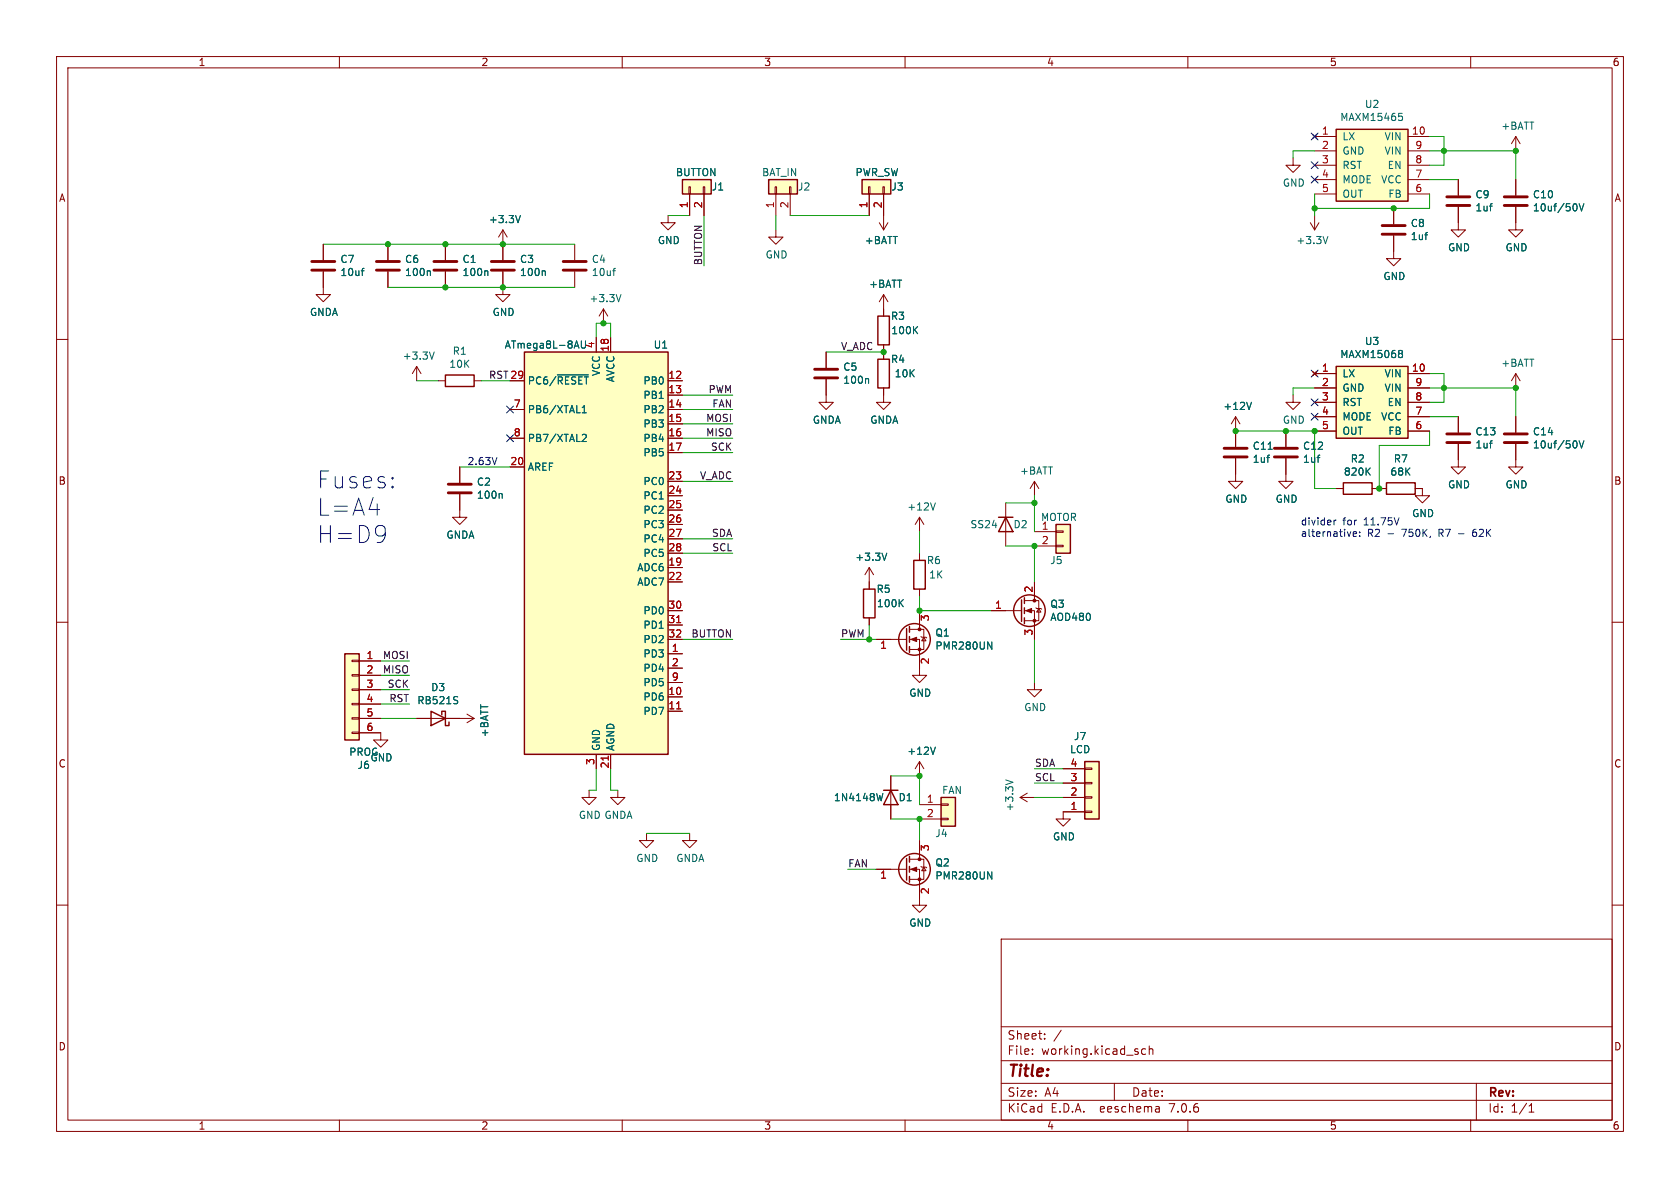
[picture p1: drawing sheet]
<svg xmlns="http://www.w3.org/2000/svg" width="297mm" height="210mm" viewBox="0 0 297 210" stroke-linecap="round" stroke-linejoin="round" font-family="sans-serif">
<g fill="none" stroke="#840000" stroke-width=".18">
<path d="M10 10h277v190h-277zM12 12h273v186h-273zM60 10v2M110 10v2M160 10v2M210 10v2M260 10v2M118.1 38.1v1.3h1.3l-1.3 1.2-1.3-1.2h1.3M121.8 33h.2v1.3h-.2zM121.9 34.3v3.8M124.3 33h.3v1.3h-.3zM124.5 34.3v3.8"/>
<path d="M137 33h.3v1.3h-.3zM137.2 34.3v3.8M139.6 33h.2v1.3h-.2zM139.7 34.3v3.8M153.5 33h.3v1.3h-.3zM153.7 34.3v3.8M155.4 39.4l.8 1.2M156.1 33h.2v1.3h-.2zM156.2 34.3v6.3M157 39.4l-.8 1.2M228.6 27.9v1.3h1.3l-1.3 1.3-1.3-1.3h1.3M231.6 39.4l.8 1.2"/>
<path d="M232 23.7l.8 .8M232.4 24.1h3.8M232.4 26.7h3.8M232.4 29.2h3.8M232.4 31.8h3.8M232.4 34.3h3.8M232.4 38.1v2.5M232.8 23.7l-.8 .8M233.2 39.4l-.8 1.2M246.4 36.8v2.8M248.9 24.1h3.8M248.9 26.7h3.8"/>
<path d="M248.9 29.2h3.8M248.9 31.8h3.8M248.9 34.3h3.8M257.8 36.6v4h1.3l-1.3 1.3-1.3-1.3h1.3M257.8 31.8v2.7M268 36.6v4h1.2l-1.2 1.3-1.3-1.3h1.3M268 24.1l-.8 1.3M268 24.1v2.6M268 31.8v2.7M268 24.1l.7 1.3M10 60h2M57.1 48v4.1h1.3l-1.3 1.2-1.2-1.2h1.2"/>
<path d="M57.1 43.2v2.8M68.6 43.2v2.8M68.6 48v2.8M78.7 43.2v2.8M78.7 48v2.8M88.9 48v4.1h1.3l-1.3 1.2-1.3-1.2h1.3M88.9 40.6l-.8 1.3M88.9 40.6v5.4M88.9 40.6l.8 1.3M101.6 43.2v2.8M101.6 48v2.8M105.4 59.7v2.5"/>
<path d="M106.7 54.6l-.8 1.3M106.7 54.6v2.6M106.7 54.6l.7 1.3M107.9 59.7v2.5M137.2 40.6v1.3h1.2l-1.2 1.3-1.3-1.3h1.3M156.2 52.1v3.8M156.2 52.1l-.8 1.2M156.2 52.1l.8 1.2M246.4 41.7v4h1.2l-1.2 1.3-1.3-1.3h1.3M285 60h2M73.7 64.8l-.8 1.2M73.7 64.8v2.5"/>
<path d="M73.7 64.8l.7 1.2M77.5 67.3h1.2M83.8 67.3h1.3M90.2 67.3h2.5M90.2 72.4h2.5M90.2 77.5h2.5M118.1 67.3h2.5M118.1 69.9h2.5M118.1 72.4h2.5M118.1 74.9h2.5M118.1 77.5h2.5M146 67.1v4h1.3l-1.3 1.3-1.2-1.3h1.2"/>
<path d="M146 62.2v2.8M156.2 68.6v2.5h1.3l-1.3 1.3-1.3-1.3h1.3M156.2 61v2.5M218.4 73.7v5.3M218.4 73.7l-.7 1.2M218.4 73.7l.8 1.2M227.3 76.2v2.8M228.6 69.9v1.2h1.3l-1.3 1.3-1.3-1.3h1.3M232 65.7l.8 .7M232.4 66h3.8M232.4 68.6h3.8M232.4 71.1h3.8"/>
<path d="M232.4 73.7h3.8M232.4 76.2h3.8M232.8 65.7l-.8 .7M248.9 66h3.8M248.9 68.6h3.8M248.9 71.1h3.8M248.9 73.7h3.8M248.9 76.2h3.8M257.8 78.5v4.1h1.3l-1.3 1.2-1.3-1.2h1.3M257.8 73.7v2.8M268 78.5v4.1h1.2l-1.2 1.2-1.3-1.2h1.3M268 66v2.6"/>
<path d="M268 73.7v2.8M268 66l-.8 1.3M268 66l.7 1.3M81.3 87.4v4h1.2l-1.2 1.3-1.3-1.3h1.3M81.3 82.6v2.7M90.2 82.6h2.5M118.1 80h2.5M118.1 85.1h2.5M118.1 87.6h2.5M118.1 90.2h2.5M118.1 92.7h2.5M118.1 95.3h2.5"/>
<path d="M118.1 97.8h2.5M162.6 91.4l-.8 1.3M162.6 91.4v2.6M162.6 97.8v1.3M162.6 91.4l.7 1.3M177.8 88.9v7.6M182.9 85.1v2.5M182.9 94h3.8M182.9 96.5h3.8M182.9 85.1l-.8 1.3M182.9 85.1l.7 1.3M186.7 96.4h1.3v.2h-1.3z"/>
<path d="M186.7 93.9h1.3v.2h-1.3zM218.4 81v4.1h1.3l-1.3 1.3-1.2-1.3h1.2M227.3 81v4.1h1.3l-1.3 1.3-1.2-1.3h1.2M236.2 86.4h1.3M242.6 86.4h2.5M250.2 86.4h1.3v1.2h1.2l-1.2 1.3-1.3-1.3h1.3M10 110h2M62.2 119.3h1.3v.2h-1.3zM62.2 116.7h1.3v.3h-1.3zM63.5 116.8h3.8M63.5 119.4h3.8M118.1 113h2.5"/>
<path d="M118.1 108h2.5M118.1 115.6h2.5M118.1 100.3h2.5M118.1 118.1h2.5M118.1 102.9h2.5M118.1 110.5h2.5M153.7 100.3v3.8M153.7 109.2v1.3M153.7 100.3l-.8 1.3M153.7 100.3l.7 1.3M154.9 113h5.4M160.8 113h1.8v6.4h1.2l-1.2 1.3-1.3-1.3h1.3"/>
<path d="M160.8 111.3h2.5v3.5h-2.5M162.6 104.1v1.3M162.6 108v3.3M162.8 112.5l.1 .1h.8l.1 .2M163.3 112.6l.4 .7h-.8zM175.3 108h5.3M181.1 108h1.8v5M181.1 106.2h2.5v3.5h-2.5M182.9 102.9v3.3M183.1 107.4l.2 .2h.7l.1 .1M183.6 107.6l.4 .6h-.7zM285 110h2"/>
<path d="M62.2 129.4h1.3v.3h-1.3zM62.2 126.9h1.3v.2h-1.3zM62.2 124.3h1.3v.3h-1.3zM62.2 121.8h1.3v.2h-1.3zM63.5 129.5h3.8v1.3h1.3l-1.3 1.3-1.3-1.3h1.3M63.5 127h3.8M63.5 121.9h3.8M63.5 124.5h3.8M73.7 127h10.1M82.5 126.2l1.3 .8M83.8 127l-1.3 .8M104.1 139.7v1.3h1.3l-1.3 1.2-1.2-1.2h1.2"/>
<path d="M105.4 133.4v2.5M107.9 133.4v2.5M109.2 139.7v1.3h1.3l-1.3 1.2-1.3-1.2h1.3M118.1 123.2h2.5M118.1 125.7h2.5M118.1 120.7h2.5M157.5 137.2v7.6M162.6 134.6v2.6M162.6 134.6l-.8 1.3M162.6 134.6l.7 1.3M182.9 120.7v1.2h1.2l-1.2 1.3-1.3-1.3h1.3M188 138.4h3.8"/>
<path d="M188 135.9h3.8M191.8 135.8h1.2v.2h-1.2zM191.8 138.3h1.2v.3h-1.2zM10 160h2M114.3 147.3v1.3h1.3l-1.3 1.3-1.3-1.3h1.3M121.9 147.3v1.3h1.3l-1.3 1.3-1.3-1.3h1.3M154.9 153.7h5.4M160.8 153.7h1.8v6.3h1.2l-1.2 1.3-1.3-1.3h1.3M160.8 151.9h2.5v3.5h-2.5M162.6 148.6v3.3M162.6 142.2h3.8M162.6 144.8h3.8"/>
<path d="M162.8 153.2l.1 .1h.8l.1 .1M163.3 153.3l.4 .6h-.8zM166.4 144.7h1.2v.2h-1.2zM166.4 142.1h1.2v.3h-1.2zM180.3 141h2.6M180.3 141l1.3 .7M181.6 140.2l-1.3 .8M188 141h3.8M191.8 140.8h1.2v.3h-1.2zM191.8 143.4h1.2v.2h-1.2zM191.8 143.5h-3.8v1.3h1.2l-1.2 1.3-1.3-1.3h1.3M285 160h2"/>
<path d="M177 166h108v32h-108zM60 198v2M110 198v2M160 198v2M177 194.5h108M177 191.5h108M177 187.5h108M177 181.5h108M182.5 186.3v.1M182.5 185.5v.1M184.7 183.6v.1M184.7 182.8v.1"/>
<path d="M187.6 182.1l-1.3 2M197 191.5v3M202.5 185.5l-.4-.1-.3 .3v.4l.2 .2h.5M203.2 185.5l.2-.1 .3 .1 .1 .9M203.2 184.9v1.5M204.9 195.7l.1 .9M205 196.5l-.2 .1M205 196h-.2M210 198v2M260 198v2M261 191.5v6.5M270.3 196.6h.9"/>
<path d="M270.3 195.5l.4-.4v1.5"/>
</g>
<g fill="none" stroke="#006464" stroke-width=".18">
<path d="M92 38.1l-.4 1.3M247.3 20h.6M247.4 20.5h.3l.3 .3-.2 .4-.4 .1M263.3 36.4h.5M263.7 36h.1M278.5 36a.79 .79 0 0 1 0 1.3M279.2 36l.4 1.3 .4-1.3M63.9 47.9h.5M64.4 47.4l-.3 .1M75.9 47.9l.2 .1v.7M86.1 47.9l.1 .1v.7M96.2 47.9l.2 .1v.7"/>
<path d="M108.3 47.9h.5M108.8 47.4l-.2 .1M109.8 52.1l-.4 1.2M161.7 58.3l.5 .7M162.2 57.7l-.7 .8M234.8 41.8l-.5 1.3M251.9 41.5h.5M252.3 41.1h.1M76.8 62.2l-.5 1.3M98.5 66.3h5.5M101.9 60.3l.5 1.2M102.8 60.3v1.1l.2 .1h.4"/>
<path d="M102.9 73h.8M102.9 72.1l.4-.4v1.3M102.9 76.9l.5-.1 .3 .3-.8 .9h.8M153.4 66.9l.2 .2v.7M221.2 71.1l-.4 1.3M224.2 79.4h.7M247.5 61.9h.2l.3 .3-.3 .3M247.5 62.5h.2M247.7 62.5l.3 .2v.3l-.2 .2h-.3M263.3 78.3h.5M263.7 77.9h.1M278.5 77.9a.79 .79 0 0 1 0 1.3"/>
<path d="M279.2 77.9l.4 1.3 .4-1.3M88.6 87.2l.2 .2v.7M156.8 97.8l-.5 1.3M165.4 88.9l-.5 1.3M224 80.9h.4M224.3 80.5h.1M232.8 80.9h.5M233.2 80.5h.1M241.7 83.3l.5 .7M242.2 82.7l-.7 .7M159.1 106.5l.6 .8M159.7 106l-.7 .7"/>
<path d="M174.6 113.5l.7 1.3v-1.3M80.7 123.1l.2 .1M80.8 123.9l.1 .1-.1 .3M165.4 132.1l-.5 1.2M177.8 137.9l1.3 .4M156.1 140.3l-.3 1.2M174.6 154.1l.7 1.3v-1.3"/>
</g>
<g fill="none" stroke="#840000" stroke-width=".25">
<path d="M120.6 31.8h5.1v2.5h-5.1zM135.9 31.8h5.1v2.5h-5.1zM152.4 31.8h5.1v2.5h-5.1zM236.2 22.9h12.7v12.7h-12.7zM155.2 55.9h2v5.1h-2zM78.7 66.3h5.1v2h-5.1zM92.7 62.2h25.4v71.2h-25.4zM155.2 63.5h2v5.1h-2zM236.2 64.8h12.7v12.7h-12.7zM161.5 99.1h2.1v5h-2.1zM176.5 91.4h2.6M177.8 91.4l1.3 2.6h-2.6z"/>
<path d="M186.7 92.7h2.5v5.1h-2.5zM237.5 85.3h5.1v2.1h-5.1zM245.1 85.3h5.1v2.1h-5.1zM61 115.6h2.5v15.2h-2.5zM152.7 104.1h2v5.1h-2zM160.3 111.1v3.8M160.8 110.7v1.1M160.8 112.5v1M160.8 114.3v1M180.6 106v3.9M181.1 105.7v1M181.1 107.4v1.1"/>
<path d="M181.1 109.2v1M76.2 125.7l2.5 1.3-2.5 1.3zM78.1 126.4v-.7h.6v2.6h.7v-.7M156.2 139.7h2.5M157.5 139.7l1.2 2.5h-2.5zM191.8 134.6h2.5v10.2h-2.5zM160.3 151.8v3.8M160.8 151.4v1M160.8 153.2v1M160.8 154.9v1.1M166.4 141h2.5v5.1h-2.5z"/>
<circle cx="161.7" cy="113" r="2.79"/>
<circle cx="182" cy="107.9" r="2.79"/>
<circle cx="161.7" cy="153.7" r="2.79"/>
</g>
<g fill="#ffffc2" stroke="#ffffc2" stroke-width=".18">
<path d="M120.6 31.8h5.1v2.5h-5.1z"/>
<path d="M135.9 31.8h5.1v2.5h-5.1z"/>
<path d="M236.2 22.9h12.7v12.7h-12.7z"/>
<path d="M152.4 31.8h5.1v2.5h-5.1z"/>
<path d="M186.7 92.7h2.5v5.1h-2.5z"/>
<path d="M236.2 64.8h12.7v12.7h-12.7z"/>
<path d="M191.8 134.6h2.5v10.2h-2.5z"/>
<path d="M166.4 141h2.5v5.1h-2.5z"/>
<path d="M92.7 62.2h25.4v71.2h-25.4z"/>
<path d="M61 115.6h2.5v15.2h-2.5z"/>
</g>
<g fill="none" stroke="#840000" stroke-width=".51">
<path d="M244.3 39.9h4.1M255.8 36.3h4M255.8 34.8h4M265.9 36.3h4.1M265.9 34.8h4.1M55.1 47.8h4.1M55.1 46.2h4.1M66.5 47.8h4.1M66.5 46.2h4.1M76.7 47.8h4.1M76.7 46.2h4.1M86.9 47.8h4"/>
<path d="M86.9 46.2h4M99.6 47.8h4M99.6 46.2h4M244.3 41.4h4.1M144 66.8h4.1M144 65.3h4.1M216.4 79.2h4.1M225.3 79.2h4.1M255.8 78.2h4M255.8 76.7h4M265.9 78.2h4.1M265.9 76.7h4.1"/>
<path d="M79.2 87.1h4.1M79.2 85.6h4.1M216.4 80.8h4.1M225.3 80.8h4.1"/>
</g>
<g fill="#840000" stroke="#840000" stroke-width=".18">
<path d="M161 113l1.1-.4v.8z"/>
<path d="M181.4 108l1-.4v.7z"/>
<path d="M161 153.7l1.1-.4v.8z"/>
<circle cx="162.6" cy="114.8" r=".25"/>
<circle cx="162.6" cy="111.3" r=".25"/>
<circle cx="182.9" cy="109.7" r=".25"/>
<circle cx="182.9" cy="106.2" r=".25"/>
<circle cx="162.6" cy="155.4" r=".25"/>
<circle cx="162.6" cy="151.9" r=".25"/>
</g>
<path d="M119.6 110.1h.7M107.5 133.7v.7M119.6 125.3h.7" fill="none" stroke="#a90000" stroke-width=".18"/>
<g fill="none" stroke="#0000c2" stroke-width=".18">
<path d="M65.3 90.1h1.8M67.8 93l.2 .2a2.53 2.53 0 0 1-.3 2.4M68.1 94.2l-.3 .4M69.4 86l.1 .1-.1 .1M69.4 84.4l.1 .1-.1 .2M87.9 80.9l-.5 1.2M235.8 91.9v.9M236.2 91.9l-.4 .3M239.2 94.4l.6-.1v-.2l-.4-.1-.2 .2 .1 .6h.5M240.4 94.7v.1M240.4 94.1v.1M257.9 94.4h.9"/>
<path d="M260.7 93.6h-.1a.86 .86 0 0 0 0 1.2h.2M260.8 94.1h-.4l-.1 .2"/>
</g>
<g fill="none" stroke="#009600" stroke-width=".18">
<path d="M118.1 38.1h3.8M124.5 38.1v8.9M137.2 38.1v2.5M139.7 38.1h14M232.4 34.3v3.8M232.4 26.7h-3.8v1.2M252.7 34.3v2.5h-20.3M252.7 26.7h15.3v5.1M252.7 24.1h2.6v5.1h-2.6M252.7 31.8h5.1M57.1 43.2h44.5M68.6 50.8h33"/>
<path d="M105.4 59.7v-2.5h2.5v2.5M73.7 67.3h3.8M85.1 67.3h5.1M120.6 69.9h8.9M120.6 77.5h8.9M120.6 72.4h8.9M120.6 74.9h8.9M146 62.2h10.2M218.4 76.2h14v10.2h3.8M232.4 68.6h-3.8v1.3M252.7 76.2v2.5h-8.9v7.7M252.7 68.6h15.3v5.1"/>
<path d="M252.7 73.7h5.1M252.7 66h2.6v5.1h-2.6M81.3 82.6h8.9M120.6 95.3h8.9M120.6 85.1h8.9M120.6 80h8.9M120.6 97.8h8.9M162.6 94v3.8M177.8 88.9h5.1M177.8 96.5h5.1v6.4M182.9 87.6v6.4M67.3 116.8h5.1"/>
<path d="M67.3 119.4h5.1M120.6 113h8.9M148.6 113h6.3M153.7 110.5v2.5M162.6 105.4v2.6h12.7M182.9 113v7.7M67.3 121.9h5.1M67.3 124.5h5.1M67.3 127h6.4M105.4 135.9v3.8h-1.3M107.9 135.9v3.8h1.3M157.5 137.2h5.1v5"/>
<path d="M182.9 138.4h5.1M182.9 135.9h5.1M114.3 147.3h7.6M149.9 153.7h5M157.5 144.8h5.1v3.8M182.9 141h5.1"/>
</g>
<g fill="none" stroke="#000084" stroke-width=".18">
<path d="M231.8 31.1l1.2 1.3M231.8 28.6l1.2 1.2M231.8 23.5l1.2 1.2M233 31.1l-1.2 1.3M233 28.6l-1.2 1.2M233 23.5l-1.2 1.2M89.6 76.9l1.2 1.2M89.6 71.8l1.2 1.2M90.8 76.9l-1.2 1.2M90.8 71.8l-1.2 1.2M231.8 65.4l1.2 1.2M231.8 73.1l1.2 1.2"/>
<path d="M231.8 70.5l1.2 1.2M233 65.4l-1.2 1.2M233 73.1l-1.2 1.2M233 70.5l-1.2 1.2"/>
</g>
<g fill="#009600" stroke="#009600" stroke-width=".18">
<circle cx="246.4" cy="36.8" r=".46"/>
<circle cx="232.4" cy="36.8" r=".46"/>
<circle cx="268" cy="68.6" r=".46"/>
<circle cx="255.3" cy="26.7" r=".46"/>
<circle cx="268" cy="26.7" r=".46"/>
<circle cx="227.3" cy="76.2" r=".46"/>
<circle cx="78.7" cy="43.2" r=".46"/>
<circle cx="68.6" cy="43.2" r=".46"/>
<circle cx="106.7" cy="57.2" r=".46"/>
<circle cx="78.7" cy="50.8" r=".46"/>
<circle cx="88.9" cy="50.8" r=".46"/>
<circle cx="88.9" cy="43.2" r=".46"/>
<circle cx="162.6" cy="137.2" r=".46"/>
<circle cx="153.7" cy="113" r=".46"/>
<circle cx="162.6" cy="108" r=".46"/>
<circle cx="162.6" cy="144.8" r=".46"/>
<circle cx="243.8" cy="86.4" r=".46"/>
<circle cx="232.4" cy="76.2" r=".46"/>
<circle cx="182.9" cy="88.9" r=".46"/>
<circle cx="182.9" cy="96.5" r=".46"/>
<circle cx="218.4" cy="76.2" r=".46"/>
<circle cx="255.3" cy="68.6" r=".46"/>
<circle cx="156.2" cy="62.2" r=".46"/>
</g>
<g font-size="4.2" fill="#0000c2">
<text x="55.9" y="86.6">Fuses:</text>
<text x="55.9" y="91.4">L=A4</text>
<text x="55.9" y="96.3">H=D9</text>
</g>
<text font-size="2.8" fill="#840000" x="178" y="190.9">Title:</text>
<g font-size="2.1" fill="#840000">
<text x="178" y="184">Sheet:</text>
<text x="178" y="186.7">File:</text>
<text x="184.1" y="186.7">working.kicad_sch</text>
<text x="178" y="196.9">KiCad</text>
<text x="178" y="194.1">Size:</text>
<text x="184.7" y="194.1">A4</text>
<text x="185.7" y="196.9">E.D.A.</text>
<text x="194.6" y="196.9">eeschema</text>
<text x="200" y="194.1">Date:</text>
<text x="207" y="196.9">7.0.6</text>
<text x="263" y="194.3">Rev:</text>
<text x="263" y="196.9">Id:</text>
<text x="267.1" y="196.9">1/1</text>
</g>
<g font-size="1.8" fill="#840000">
<text x="35" y="11.9">1</text>
<text x="85" y="11.9">2</text>
<text x="135" y="11.9">3</text>
<text x="185" y="11.9">4</text>
<text x="235" y="11.9">5</text>
<text x="285" y="11.9">6</text>
<text x="10.3" y="35.9">A</text>
<text x="285.3" y="35.9">A</text>
<text x="10.3" y="85.9">B</text>
<text x="285.3" y="85.9">B</text>
<text x="10.3" y="135.9">C</text>
<text x="285.3" y="135.9">C</text>
<text x="10.3" y="185.9">D</text>
<text x="285.3" y="185.9">D</text>
<text x="35" y="199.9">1</text>
<text x="85" y="199.9">2</text>
<text x="135" y="199.9">3</text>
<text x="185" y="199.9">4</text>
<text x="235" y="199.9">5</text>
<text x="285" y="199.9">6</text>
</g>
<g font-size="1.8" fill="#a90000">
<text x="233.6" y="23.9">1</text>
<text x="249.5" y="23.9">10</text>
<text x="233.6" y="26.4">2</text>
<text x="233.6" y="29">3</text>
<text x="250.1" y="29">8</text>
<text x="250.1" y="26.4">9</text>
<text x="233.6" y="31.5">4</text>
<text x="233.6" y="34">5</text>
<text x="250.1" y="34">6</text>
<text x="250.1" y="31.5">7</text>
<text x="121.7" y="36.9" transform="rotate(-90 121.7 36.9)">1</text>
<text x="124.2" y="36.9" transform="rotate(-90 124.2 36.9)">2</text>
<text x="136.9" y="36.9" transform="rotate(-90 136.9 36.9)">1</text>
<text x="139.4" y="36.9" transform="rotate(-90 139.4 36.9)">2</text>
<text x="153.4" y="36.9" transform="rotate(-90 153.4 36.9)">1</text>
<text x="156" y="36.9" transform="rotate(-90 156 36.9)">2</text>
<text x="105.2" y="61.7" transform="rotate(-90 105.2 61.7)">4</text>
<text x="107.7" y="62.3" transform="rotate(-90 107.7 62.3)">18</text>
<text x="233.6" y="65.8">1</text>
<text x="249.5" y="65.8">10</text>
<text x="90.1" y="67.1">29</text>
<text x="118.1" y="67.1">12</text>
<text x="118.1" y="69.6">13</text>
<text x="233.6" y="68.3">2</text>
<text x="233.6" y="70.9">3</text>
<text x="250.1" y="70.9">8</text>
<text x="250.1" y="68.3">9</text>
<text x="90.7" y="72.1">7</text>
<text x="90.7" y="77.2">8</text>
<text x="118.1" y="72.1">14</text>
<text x="118.1" y="74.7">15</text>
<text x="118.1" y="77.2">16</text>
<text x="233.6" y="73.4">4</text>
<text x="233.6" y="75.9">5</text>
<text x="250.1" y="75.9">6</text>
<text x="250.1" y="73.4">7</text>
<text x="90.1" y="82.3">20</text>
<text x="118.1" y="79.8">17</text>
<text x="118.1" y="84.8">23</text>
<text x="118.1" y="87.4">24</text>
<text x="118.1" y="89.9">25</text>
<text x="118.1" y="92.5">26</text>
<text x="118.1" y="95">27</text>
<text x="184.1" y="93.7">1</text>
<text x="118.1" y="100.1">19</text>
<text x="118.1" y="97.5">28</text>
<text x="184.1" y="96.3">2</text>
<text x="118.1" y="102.6">22</text>
<text x="118.1" y="107.7">30</text>
<text x="175.8" y="107.7">1</text>
<text x="182.6" y="104.8" transform="rotate(-90 182.6 104.8)">2</text>
<text x="118.1" y="110.2">31</text>
<text x="118.1" y="112.8">32</text>
<text x="164.5" y="109.9" transform="rotate(-90 164.5 109.9)">3</text>
<text x="182.6" y="112.5" transform="rotate(-90 182.6 112.5)">3</text>
<text x="64.7" y="116.6">1</text>
<text x="64.7" y="119.1">2</text>
<text x="118.7" y="115.3">1</text>
<text x="118.7" y="117.9">2</text>
<text x="155.5" y="115">1</text>
<text x="164.5" y="117.5" transform="rotate(-90 164.5 117.5)">2</text>
<text x="64.7" y="121.7">3</text>
<text x="64.7" y="124.2">4</text>
<text x="118.1" y="122.9">10</text>
<text x="118.1" y="125.5">11</text>
<text x="118.7" y="120.4">9</text>
<text x="64.7" y="126.7">5</text>
<text x="64.7" y="129.3">6</text>
<text x="105.2" y="135.3" transform="rotate(-90 105.2 135.3)">3</text>
<text x="107.7" y="135.9" transform="rotate(-90 107.7 135.9)">21</text>
<text x="189.2" y="135.6">4</text>
<text x="163.8" y="142">1</text>
<text x="189.2" y="143.3">1</text>
<text x="189.2" y="140.7">2</text>
<text x="189.2" y="138.2">3</text>
<text x="163.8" y="144.5">2</text>
<text x="155.5" y="155.7">1</text>
<text x="164.5" y="150.6" transform="rotate(-90 164.5 150.6)">3</text>
<text x="164.5" y="158.2" transform="rotate(-90 164.5 158.2)">2</text>
</g>
<g font-size="1.8" fill="#006464">
<text x="236.8" y="21.6">MAXM15465</text>
<text x="241.2" y="19.3">U2</text>
<text x="265.3" y="23.1">+BATT</text>
<text x="237.2" y="25">LX</text>
<text x="237.2" y="27.5">GND</text>
<text x="244.7" y="25">VIN</text>
<text x="244.7" y="27.5">VIN</text>
<text x="119.4" y="31.3">BUTTON</text>
<text x="125.7" y="33.9">J1</text>
<text x="134.6" y="31.3">BAT_IN</text>
<text x="141" y="33.9">J2</text>
<text x="151.1" y="31.3">PWR_SW</text>
<text x="157.5" y="33.9">J3</text>
<text x="226.7" y="33.2">GND</text>
<text x="237.2" y="30.1">RST</text>
<text x="237.2" y="32.6">MODE</text>
<text x="237.2" y="35.2">OUT</text>
<text x="244.1" y="32.6">VCC</text>
<text x="245.2" y="30.1">EN</text>
<text x="245.3" y="35.2">FB</text>
<text x="260.7" y="35.3">C9</text>
<text x="270.9" y="35.3">C10</text>
<text x="86.3" y="39.6">+3.3V</text>
<text x="249.3" y="40.3">C8</text>
<text x="260.7" y="37.6">1uf</text>
<text x="270.9" y="37.6">10uf/50V</text>
<text x="60.1" y="46.7">C7</text>
<text x="71.5" y="46.7">C6</text>
<text x="81.7" y="46.7">C1</text>
<text x="91.8" y="46.7">C3</text>
<text x="104.5" y="46.7">C4</text>
<text x="116.2" y="43.4">GND</text>
<text x="135.3" y="45.9">GND</text>
<text x="152.8" y="43.4">+BATT</text>
<text x="229.1" y="43.4">+3.3V</text>
<text x="249.3" y="42.6">1uf</text>
<text x="255.9" y="44.6">GND</text>
<text x="266.1" y="44.6">GND</text>
<text x="60.1" y="49">10uf</text>
<text x="71.5" y="49">100n</text>
<text x="81.7" y="49">100n</text>
<text x="91.8" y="49">100n</text>
<text x="104.1" y="53.6">+3.3V</text>
<text x="104.5" y="49">10uf</text>
<text x="153.6" y="51.1">+BATT</text>
<text x="244.5" y="49.7">GND</text>
<text x="54.7" y="56.1">GNDA</text>
<text x="87" y="56.1">GND</text>
<text x="157.4" y="56.7">R3</text>
<text x="157.5" y="59.3">100K</text>
<text x="71.1" y="63.8">+3.3V</text>
<text x="79.3" y="65.2">10K</text>
<text x="79.9" y="62.9">R1</text>
<text x="89.1" y="61.8">ATmega8L-8AU</text>
<text x="115.5" y="61.8">U1</text>
<text x="149" y="65.7">C5</text>
<text x="157.4" y="64.4">R4</text>
<text x="236.8" y="63.5">MAXM15068</text>
<text x="241.2" y="61.2">U3</text>
<text x="265.3" y="65">+BATT</text>
<text x="93.2" y="68.2">PC6/~{RESET}</text>
<text x="106.3" y="66.6" transform="rotate(-90 106.3 66.6)">VCC</text>
<text x="108.8" y="67.7" transform="rotate(-90 108.8 67.7)">AVCC</text>
<text x="113.6" y="68.2">PB0</text>
<text x="113.6" y="70.7">PB1</text>
<text x="149" y="68">100n</text>
<text x="158.1" y="66.9">10K</text>
<text x="237.2" y="66.9">LX</text>
<text x="237.2" y="69.4">GND</text>
<text x="237.2" y="72">RST</text>
<text x="244.7" y="66.9">VIN</text>
<text x="244.7" y="69.4">VIN</text>
<text x="245.2" y="72">EN</text>
<text x="93.2" y="73.3">PB6/XTAL1</text>
<text x="113.6" y="73.3">PB2</text>
<text x="113.6" y="75.8">PB3</text>
<text x="143.6" y="75.1">GNDA</text>
<text x="153.8" y="75.1">GNDA</text>
<text x="216.2" y="72.7">+12V</text>
<text x="226.7" y="75.1">GND</text>
<text x="237.2" y="74.5">MODE</text>
<text x="237.2" y="77.1">OUT</text>
<text x="244.1" y="74.5">VCC</text>
<text x="245.3" y="77.1">FB</text>
<text x="260.7" y="77.2">C13</text>
<text x="270.9" y="77.2">C14</text>
<text x="93.2" y="83.4">AREF</text>
<text x="93.2" y="78.3">PB7/XTAL2</text>
<text x="113.6" y="78.3">PB4</text>
<text x="113.6" y="80.9">PB5</text>
<text x="221.4" y="79.7">C11</text>
<text x="221.4" y="82">1uf</text>
<text x="230.3" y="79.7">C12</text>
<text x="230.3" y="82">1uf</text>
<text x="238.7" y="82">R2</text>
<text x="246.3" y="82">R7</text>
<text x="260.7" y="79.5">1uf</text>
<text x="270.9" y="79.5">10uf/50V</text>
<text x="84.2" y="86.1">C2</text>
<text x="84.2" y="88.4">100n</text>
<text x="113.6" y="86">PC0</text>
<text x="113.6" y="88.5">PC1</text>
<text x="180.2" y="84.1">+BATT</text>
<text x="216.5" y="89.1">GND</text>
<text x="225.4" y="89.1">GND</text>
<text x="237.5" y="84.3">820K</text>
<text x="245.7" y="84.3">68K</text>
<text x="255.9" y="86.5">GND</text>
<text x="266.1" y="86.5">GND</text>
<text x="78.8" y="95.4">GNDA</text>
<text x="113.6" y="91">PC2</text>
<text x="113.6" y="93.6">PC3</text>
<text x="160.3" y="90.4">+12V</text>
<text x="171.5" y="93.6">SS24</text>
<text x="179.1" y="93.6">D2</text>
<text x="183.9" y="92.3">MOTOR</text>
<text x="249.6" y="91.6">GND</text>
<text x="112.6" y="101.2">ADC6</text>
<text x="113.6" y="96.1">PC4</text>
<text x="113.6" y="98.7">PC5</text>
<text x="151.1" y="99.3">+3.3V</text>
<text x="163.8" y="99.9">R6</text>
<text x="185.6" y="99.9">J5</text>
<text x="112.6" y="103.7">ADC7</text>
<text x="154.9" y="105">R5</text>
<text x="154.9" y="107.5">100K</text>
<text x="164.2" y="102.5">1K</text>
<text x="185.6" y="107.6">Q3</text>
<text x="113.6" y="108.8">PD0</text>
<text x="113.6" y="111.4">PD1</text>
<text x="113.6" y="113.9">PD2</text>
<text x="165.3" y="112.7">Q1</text>
<text x="185.6" y="110">AOD480</text>
<text x="113.6" y="116.4">PD3</text>
<text x="113.6" y="119">PD4</text>
<text x="165.3" y="115">PMR280UN</text>
<text x="73.7" y="124.7">RB521S</text>
<text x="76.1" y="122.4">D3</text>
<text x="113.6" y="124.1">PD6</text>
<text x="113.6" y="121.5">PD5</text>
<text x="160.7" y="123.4">GND</text>
<text x="181" y="125.9">GND</text>
<text x="86.5" y="130.4" transform="rotate(-90 86.5 130.4)">+BATT</text>
<text x="113.6" y="126.6">PD7</text>
<text x="189.8" y="131">J7</text>
<text x="61.6" y="133.8">PROG</text>
<text x="63.1" y="136.1">J6</text>
<text x="65.4" y="134.8">GND</text>
<text x="106.3" y="132.8" transform="rotate(-90 106.3 132.8)">GND</text>
<text x="108.8" y="132.8" transform="rotate(-90 108.8 132.8)">AGND</text>
<text x="160.3" y="133.6">+12V</text>
<text x="189.1" y="133.4">LCD</text>
<text x="147.3" y="141.8">1N4148W</text>
<text x="158.8" y="141.8">D1</text>
<text x="166.5" y="140.6">FAN</text>
<text x="179.3" y="143.5" transform="rotate(-90 179.3 143.5)">+3.3V</text>
<text x="102.2" y="145">GND GNDA</text>
<text x="165.3" y="148.2">J4</text>
<text x="186.1" y="148.8">GND</text>
<text x="112.4" y="152.6">GND</text>
<text x="119.5" y="152.6">GNDA</text>
<text x="165.3" y="155.7">PMR280UN</text>
<text x="165.3" y="153.4">Q2</text>
<text x="160.7" y="164">GND</text>
</g>
<g font-size="1.8" fill="#0f0f0f">
<text x="124.2" y="47" transform="rotate(-90 124.2 47)">BUTTON</text>
<text x="148.6" y="62">V_ADC</text>
<text x="86.4" y="67">RST29</text>
<text x="125.2" y="69.6">PWM</text>
<text x="124.7" y="74.7">MOSI</text>
<text x="124.7" y="77.2">MISO</text>
<text x="125.8" y="72.1">FAN</text>
<text x="125.6" y="79.7">SCK</text>
<text x="123.7" y="84.8">V_ADC</text>
<text x="125.8" y="95">SDA</text>
<text x="125.8" y="97.5">SCL</text>
<text x="122.1" y="112.8">BUTTON</text>
<text x="148.6" y="112.8">PWM</text>
<text x="67.6" y="119.1">MISO</text>
<text x="67.6" y="116.6">MOSI</text>
<text x="68.4" y="121.7">SCK</text>
<text x="68.7" y="124.2">RST</text>
<text x="182.9" y="135.6">SDA</text>
<text x="182.9" y="138.2">SCL</text>
<text x="149.9" y="153.4">FAN</text>
</g>
<g font-size="1.8" fill="#0000c2">
<text x="82.5" y="82.3">2.63V</text>
<text x="229.9" y="93">divider</text>
<text x="229.9" y="95">alternative:</text>
<text x="237.4" y="93">for</text>
<text x="241.2" y="93">11.75V</text>
<text x="241.7" y="95">R2</text>
<text x="245.4" y="95">-</text>
<text x="248.1" y="95">750K,</text>
<text x="254.8" y="95">R7</text>
<text x="261.2" y="95">62K</text>
</g>
</svg>
